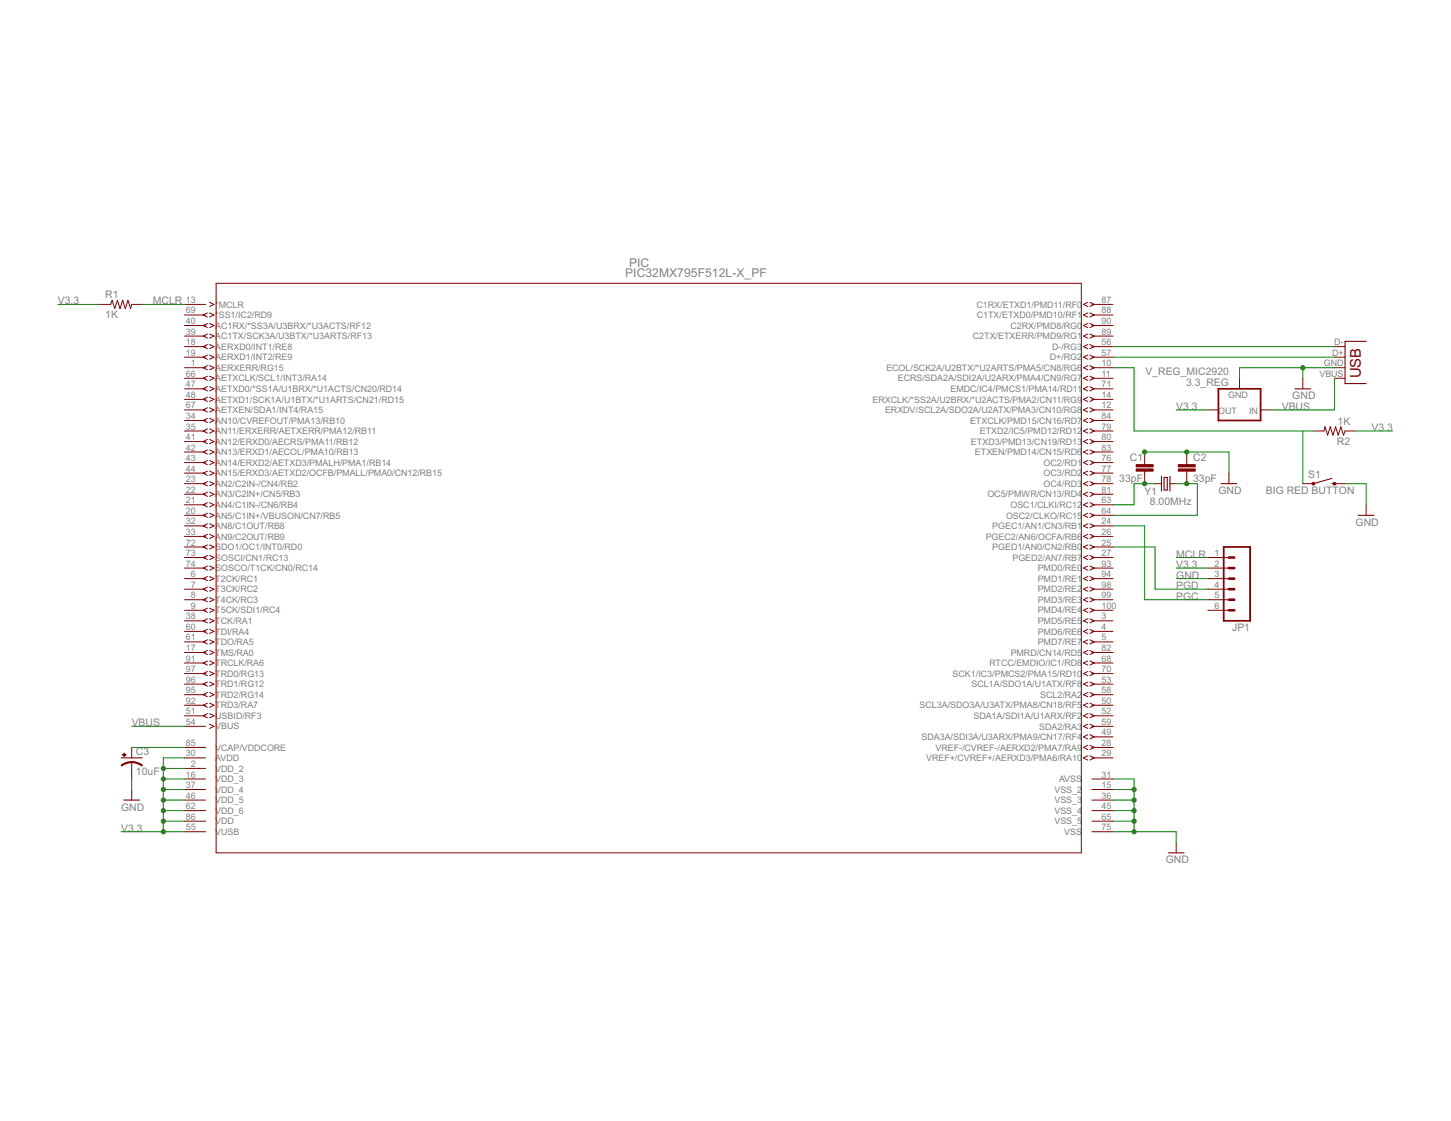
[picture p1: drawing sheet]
<svg xmlns="http://www.w3.org/2000/svg" width="279mm" height="216mm" viewBox="0 0 279 216" stroke-linecap="round" stroke-linejoin="round" font-family="sans-serif">
<g fill="none" stroke="#800000" stroke-width=".19">
<path d="M19.3 58.6h2l.3-.8 .5 1.6 .5-1.6 .5 1.6 .5-1.6 .5 1.6 .5-1.6 .5 1.6 .3-.8h2M35.5 58.6h4.1M40.3 58.2l.9 .4-.9 .4M41.6 54.6h166.6v109.7h-166.6zM209.5 58.2l-.9 .4 .9 .4M209.9 58.2l.8 .4-.8 .4M210.2 58.6h4.1M35.5 60.7h4.1M35.5 62.7h4.1M35.5 64.7h4.1M35.5 66.8h4.1M35.5 68.8h4.1"/>
<path d="M35.5 70.8h4.1M35.5 72.9h4.1M35.5 74.9h4.1M35.5 76.9h4.1M35.5 79h4.1M39.9 60.3l-.8 .4 .8 .4M39.9 62.3l-.8 .4 .8 .4M39.9 64.3l-.8 .4 .8 .4M39.9 66.4l-.8 .4 .8 .4M39.9 68.4l-.8 .4 .8 .4M39.9 70.4l-.8 .4 .8 .4M39.9 72.5l-.8 .4 .8 .4"/>
<path d="M39.9 74.5l-.8 .4 .8 .4M39.9 76.5l-.8 .4 .8 .4M39.9 78.5l-.8 .5 .8 .4M40.3 60.3l.9 .4-.9 .4M40.3 62.3l.9 .4-.9 .4M40.3 64.3l.9 .4-.9 .4M40.3 66.4l.9 .4-.9 .4M40.3 68.4l.9 .4-.9 .4M40.3 70.4l.9 .4-.9 .4M40.3 72.5l.9 .4-.9 .4M40.3 74.5l.9 .4-.9 .4M40.3 76.5l.9 .4-.9 .4"/>
<path d="M40.3 78.5l.9 .5-.9 .4M209.5 60.3l-.9 .4 .9 .4M209.5 62.3l-.9 .4 .9 .4M209.5 64.3l-.9 .4 .9 .4M209.5 66.4l-.9 .4 .9 .4M209.5 68.4l-.9 .4 .9 .4M209.5 70.4l-.9 .4 .9 .4M209.5 72.5l-.9 .4 .9 .4M209.5 74.5l-.9 .4 .9 .4M209.5 76.5l-.9 .4 .9 .4M209.5 78.5l-.9 .5 .9 .4M209.9 60.3l.8 .4-.8 .4"/>
<path d="M209.9 62.3l.8 .4-.8 .4M209.9 64.3l.8 .4-.8 .4M209.9 66.4l.8 .4-.8 .4M209.9 68.4l.8 .4-.8 .4M209.9 70.4l.8 .4-.8 .4M209.9 72.5l.8 .4-.8 .4M209.9 74.5l.8 .4-.8 .4M209.9 76.5l.8 .4-.8 .4M209.9 78.5l.8 .5-.8 .4M210.2 60.7h4.1M210.2 62.7h4.1M210.2 64.7h4.1"/>
<path d="M210.2 66.8h4.1M210.2 68.8h4.1M210.2 70.8h4.1M210.2 72.9h4.1M210.2 74.9h4.1M210.2 76.9h4.1M210.2 79h4.1M232.6 79h2M238.7 72.9v2M242.7 79h2.1M250.9 72.9v2M257 66.8h2"/>
<path d="M257 68.8h2M257 70.8h2M257 72.9h2M35.5 81h4.1M35.5 83h4.1M35.5 85h4.1M35.5 87.1h4.1M35.5 89.1h4.1M35.5 91.1h4.1M35.5 93.2h4.1M35.5 95.2h4.1M35.5 97.2h4.1"/>
<path d="M35.5 99.3h4.1M39.9 80.6l-.8 .4 .8 .4M39.9 82.6l-.8 .4 .8 .4M39.9 84.6l-.8 .4 .8 .4M39.9 86.7l-.8 .4 .8 .4M39.9 88.7l-.8 .4 .8 .4M39.9 90.7l-.8 .4 .8 .4M39.9 92.8l-.8 .4 .8 .4M39.9 94.8l-.8 .4 .8 .4M39.9 96.8l-.8 .4 .8 .4M39.9 98.8l-.8 .5 .8 .4M40.3 80.6l.9 .4-.9 .4"/>
<path d="M40.3 82.6l.9 .4-.9 .4M40.3 84.6l.9 .4-.9 .4M40.3 86.7l.9 .4-.9 .4M40.3 88.7l.9 .4-.9 .4M40.3 90.7l.9 .4-.9 .4M40.3 92.8l.9 .4-.9 .4M40.3 94.8l.9 .4-.9 .4M40.3 96.8l.9 .4-.9 .4M40.3 98.8l.9 .5-.9 .4M209.5 80.6l-.9 .4 .9 .4M209.5 82.6l-.9 .4 .9 .4M209.5 84.6l-.9 .4 .9 .4"/>
<path d="M209.5 86.7l-.9 .4 .9 .4M209.5 88.7l-.9 .4 .9 .4M209.5 90.7l-.9 .4 .9 .4M209.5 92.8l-.9 .4 .9 .4M209.5 94.8l-.9 .4 .9 .4M209.5 96.8l-.9 .4 .9 .4M209.5 98.8l-.9 .5 .9 .4M209.9 80.6l.8 .4-.8 .4M209.9 82.6l.8 .4-.8 .4M209.9 84.6l.8 .4-.8 .4M209.9 86.7l.8 .4-.8 .4M209.9 88.7l.8 .4-.8 .4"/>
<path d="M209.9 90.7l.8 .4-.8 .4M209.9 92.8l.8 .4-.8 .4M209.9 94.8l.8 .4-.8 .4M209.9 96.8l.8 .4-.8 .4M209.9 98.8l.8 .5-.8 .4M210.2 81h4.1M210.2 83h4.1M210.2 85h4.1M210.2 87.1h4.1M210.2 89.1h4.1M210.2 91.1h4.1M210.2 93.2h4.1"/>
<path d="M210.2 95.2h4.1M210.2 97.2h4.1M210.2 99.3h4.1M220.4 87.1v2.4M220.4 90.7v2.5M222.4 93.2h1.2M225.3 93.2h1.2M228.5 87.1v2.4M228.5 90.7v2.5M236.6 91.1v2.1M250.9 93.2h2M252.9 83h2l.2-.8 .6 1.6 .5-1.6 .5 1.6 .5-1.6 .5 1.6 .5-1.6 .5 1.6 .3-.8h2"/>
<path d="M257 93.2h2M263.1 97.2v2.1M35.5 101.3h4.1M35.5 103.3h4.1M35.5 105.3h4.1M35.5 107.4h4.1M35.5 109.4h4.1M35.5 111.4h4.1M35.5 113.5h4.1M35.5 115.5h4.1M35.5 117.5h4.1M35.5 119.6h4.1"/>
<path d="M39.9 100.9l-.8 .4 .8 .4M39.9 102.9l-.8 .4 .8 .4M39.9 104.9l-.8 .4 .8 .4M39.9 107l-.8 .4 .8 .4M39.9 109l-.8 .4 .8 .4M39.9 111l-.8 .4 .8 .4M39.9 113.1l-.8 .4 .8 .4M39.9 115.1l-.8 .4 .8 .4M39.9 117.1l-.8 .4 .8 .4M39.9 119.2l-.8 .4 .8 .4M40.3 100.9l.9 .4-.9 .4M40.3 102.9l.9 .4-.9 .4"/>
<path d="M40.3 104.9l.9 .4-.9 .4M40.3 107l.9 .4-.9 .4M40.3 109l.9 .4-.9 .4M40.3 111l.9 .4-.9 .4M40.3 113.1l.9 .4-.9 .4M40.3 115.1l.9 .4-.9 .4M40.3 117.1l.9 .4-.9 .4M40.3 119.2l.9 .4-.9 .4M209.5 100.9l-.9 .4 .9 .4M209.5 102.9l-.9 .4 .9 .4M209.5 104.9l-.9 .4 .9 .4M209.5 107l-.9 .4 .9 .4"/>
<path d="M209.5 109l-.9 .4 .9 .4M209.5 111l-.9 .4 .9 .4M209.5 113.1l-.9 .4 .9 .4M209.5 115.1l-.9 .4 .9 .4M209.5 117.1l-.9 .4 .9 .4M209.5 119.2l-.9 .4 .9 .4M209.9 100.9l.8 .4-.8 .4M209.9 102.9l.8 .4-.8 .4M209.9 104.9l.8 .4-.8 .4M209.9 107l.8 .4-.8 .4M209.9 109l.8 .4-.8 .4M209.9 111l.8 .4-.8 .4"/>
<path d="M209.9 113.1l.8 .4-.8 .4M209.9 115.1l.8 .4-.8 .4M209.9 117.1l.8 .4-.8 .4M209.9 119.2l.8 .4-.8 .4M210.2 101.3h4.1M210.2 103.3h4.1M210.2 105.3h4.1M210.2 107.4h4.1M210.2 109.4h4.1M210.2 111.4h4.1M210.2 113.5h4.1M210.2 115.5h4.1"/>
<path d="M210.2 117.5h4.1M210.2 119.6h4.1M232.6 107.4h4M232.6 109.4h4M232.6 111.4h4M232.6 113.5h4M232.6 115.5h4M232.6 117.5h4M35.5 121.6h4.1M35.5 123.6h4.1M35.5 125.7h4.1M35.5 127.7h4.1"/>
<path d="M35.5 129.7h4.1M35.5 131.8h4.1M35.5 133.8h4.1M35.5 135.8h4.1M35.5 137.9h4.1M35.5 139.9h4.1M39.9 121.2l-.8 .4 .8 .4M39.9 123.2l-.8 .4 .8 .4M39.9 125.3l-.8 .4 .8 .4M39.9 127.3l-.8 .4 .8 .4M39.9 129.3l-.8 .4 .8 .4M39.9 131.4l-.8 .4 .8 .4"/>
<path d="M39.9 133.4l-.8 .4 .8 .4M39.9 135.4l-.8 .4 .8 .4M39.9 137.4l-.8 .5 .8 .4M40.3 121.2l.9 .4-.9 .4M40.3 123.2l.9 .4-.9 .4M40.3 125.3l.9 .4-.9 .4M40.3 127.3l.9 .4-.9 .4M40.3 129.3l.9 .4-.9 .4M40.3 131.4l.9 .4-.9 .4M40.3 133.4l.9 .4-.9 .4M40.3 135.4l.9 .4-.9 .4M40.3 137.4l.9 .5-.9 .4"/>
<path d="M40.3 139.5l.9 .4-.9 .4M209.5 121.2l-.9 .4 .9 .4M209.5 123.2l-.9 .4 .9 .4M209.5 125.3l-.9 .4 .9 .4M209.5 127.3l-.9 .4 .9 .4M209.5 129.3l-.9 .4 .9 .4M209.5 131.4l-.9 .4 .9 .4M209.5 133.4l-.9 .4 .9 .4M209.5 135.4l-.9 .4 .9 .4M209.5 137.4l-.9 .5 .9 .4M209.5 139.5l-.9 .4 .9 .4M209.9 121.2l.8 .4-.8 .4"/>
<path d="M209.9 123.2l.8 .4-.8 .4M209.9 125.3l.8 .4-.8 .4M209.9 127.3l.8 .4-.8 .4M209.9 129.3l.8 .4-.8 .4M209.9 131.4l.8 .4-.8 .4M209.9 133.4l.8 .4-.8 .4M209.9 135.4l.8 .4-.8 .4M209.9 137.4l.8 .5-.8 .4M209.9 139.5l.8 .4-.8 .4M210.2 121.6h4.1M210.2 123.6h4.1M210.2 125.7h4.1"/>
<path d="M210.2 127.7h4.1M210.2 129.7h4.1M210.2 131.8h4.1M210.2 133.8h4.1M210.2 135.8h4.1M210.2 137.9h4.1M210.2 139.9h4.1M25.4 144v2M25.4 146.8v3.2M25.4 152.1v2M35.5 144h4.1M35.5 146h4.1"/>
<path d="M35.5 148h4.1M35.5 150h4.1M35.5 152.1h4.1M35.5 154.1h4.1M35.5 156.1h4.1M35.5 158.2h4.1M209.5 141.5l-.9 .4 .9 .4M209.5 143.5l-.9 .5 .9 .4M209.5 145.6l-.9 .4 .9 .4M209.9 141.5l.8 .4-.8 .4M209.9 143.5l.8 .5-.8 .4M209.9 145.6l.8 .4-.8 .4"/>
<path d="M210.2 144h4.1M210.2 146h4.1M210.2 150h4.1M210.2 152.1h4.1M210.2 154.1h4.1M210.2 156.1h4.1M210.2 158.2h4.1M210.2 141.9h4.1M35.5 160.2h4.1M210.2 160.2h4.1M226.5 162.2v2.1"/>
</g>
<path d="M249.3 74.9h3.1M263.1 65.7h-4.1v8.2h4.1M223.6 91.7v2.9M224.2 91.9h.6v2.5h-.6zM225.3 91.7v2.9M235.1 93.2h3.1M256.5 93.2h.5M256.5 92.1l-3.6 1.1M261.5 99.3h3.1M23.3 146h4.1M23.8 154.1h3.1M225 164.3h3" fill="none" stroke="#800000" stroke-width=".21"/>
<path d="M234.6 74.9h8.1v6.1h-8.1zM235.6 105.3h5.1v14.3h-5.1z" fill="none" stroke="#800000" stroke-width=".34"/>
<path d="M236.6 111.4h1.1M236.6 109.4h1.1M236.6 107.4h1.1M236.6 115.5h1.1M236.6 113.5h1.1M236.6 117.5h1.1" fill="none" stroke="#800000" stroke-width=".51"/>
<g fill="#800000" stroke="#800000" stroke-width=".19">
<path d="M218.8 90.3h3.2v.4h-3.2z"/>
<path d="M218.8 89.5h3.2v.4h-3.2z"/>
<path d="M226.9 90.3h3.2v.4h-3.2z"/>
<path d="M226.9 89.5h3.2v.4h-3.2z"/>
<path d="M23.6 145.4h.7z"/>
<path d="M23.9 145l.1 .8z"/>
</g>
<g fill="#800000" stroke="#800000" stroke-width=".19">
<path d="M25.4 146.7l1 .2 1 .5-.1 .1-1.1-.5-.8-.1z" fill-rule="evenodd"/>
<path d="M23.3 147.4l1-.5 1.1-.2v.2l-1.2 .2-.7 .4z" fill-rule="evenodd"/>
<path d="M252.7 93h.4v.3h-.4z" fill-rule="evenodd"/>
<path d="M256.8 93h.4v.3h-.4z" fill-rule="evenodd"/>
</g>
<g fill="none" stroke="#008000" stroke-width=".19">
<path d="M11.1 58.6h8.2M27.4 58.6h8.1M214.3 70.8h4.1v12.2h34.5M214.3 66.8h42.7M214.3 68.8h42.7M226.5 79h6.1M250.9 70.8v2.1M257 70.8h-18.3v2.1M257 72.9v6.1h-12.2M220.4 87.1h16.2v4M222.4 93.2h-4v4h-4.1M226.5 93.2h4v6.1h-16.2"/>
<path d="M250.9 83v10.2M259 93.2h4.1v4M261 83h7.1M214.3 105.3h8.1v8.2h10.2M214.3 101.3h6.1v14.2h12.2M226.5 111.4h6.1M226.5 109.4h6.1M226.5 107.4h6.1M25.4 139.9h10.1M25.4 150v2.1M25.4 144h10.1M31.5 150h4"/>
<path d="M31.5 152.1h4M31.5 154.1h4M31.5 156.1h4M31.5 158.2h4M31.5 148h4M35.5 146h-4v14.2M214.3 150h4.1v10.2M214.3 152.1h4.1M214.3 154.1h4.1M214.3 156.1h4.1M214.3 158.2h4.1M23.3 160.2h12.2"/>
<path d="M214.3 160.2h12.2v2"/>
</g>
<g fill="#008000" stroke="#008000" stroke-width=".19">
<circle cx="228.5" cy="93.2" r=".4"/>
<circle cx="220.4" cy="93.2" r=".4"/>
<circle cx="220.4" cy="87.1" r=".4"/>
<circle cx="228.5" cy="87.1" r=".4"/>
<circle cx="250.9" cy="70.8" r=".4"/>
<circle cx="218.4" cy="160.2" r=".4"/>
<circle cx="218.4" cy="158.2" r=".4"/>
<circle cx="218.4" cy="156.1" r=".4"/>
<circle cx="218.4" cy="154.1" r=".4"/>
<circle cx="218.4" cy="152.1" r=".4"/>
<circle cx="31.5" cy="160.2" r=".4"/>
<circle cx="31.5" cy="148" r=".4"/>
<circle cx="31.5" cy="150" r=".4"/>
<circle cx="31.5" cy="152.1" r=".4"/>
<circle cx="31.5" cy="154.1" r=".4"/>
<circle cx="31.5" cy="156.1" r=".4"/>
<circle cx="31.5" cy="158.2" r=".4"/>
</g>
<text font-size="3.2" fill="#800000" x="262" y="72.8" transform="rotate(-90 262 72.8)">USB</text>
<g font-size="2.6" fill="#808080">
<text x="120.4" y="53.4">PIC32MX795F512L-X_PF</text>
<text x="121.1" y="51.3">PIC</text>
</g>
<g font-size="2.2" fill="#808080">
<text x="11.1" y="58.6">V3.3</text>
<text x="20.3" y="57.4">R1</text>
<text x="29.4" y="58.6">MCLR</text>
<text x="20.3" y="61.3">1K</text>
<text x="220.5" y="72.2">V_REG_MIC2920</text>
<text x="228.4" y="74.3">3.3_REG</text>
<text x="248.8" y="76.9">GND</text>
<text x="226.5" y="78.9">V3.3</text>
<text x="246.8" y="78.9">VBUS</text>
<text x="257.6" y="81.8">1K</text>
<text x="264.1" y="83">V3.3</text>
<text x="217.6" y="88.8">C1</text>
<text x="229.7" y="88.8">C2</text>
<text x="257.4" y="85.6">R2</text>
<text x="215.5" y="92.9">33pF</text>
<text x="220.4" y="95.4">Y1</text>
<text x="229.7" y="92.9">33pF</text>
<text x="234.6" y="95.2">GND</text>
<text x="243.8" y="95.2">BIG RED BUTTON</text>
<text x="251.9" y="92.1">S1</text>
<text x="221.4" y="97.2">8.00MHz</text>
<text x="261" y="101.3">GND</text>
<text x="226.5" y="107.4">MCLR</text>
<text x="226.5" y="111.4">GND</text>
<text x="226.5" y="109.4">V3.3</text>
<text x="226.5" y="113.5">PGD</text>
<text x="226.5" y="115.5">PGC</text>
<text x="237.2" y="121.6">JP1</text>
<text x="25.4" y="139.9">VBUS</text>
<text x="26.2" y="149.3">10uF</text>
<text x="26.2" y="145.5">C3</text>
<text x="23.3" y="156.1">GND</text>
<text x="23.3" y="160.2">V3.3</text>
<text x="224.5" y="166.3">GND</text>
</g>
<g font-size="1.9" fill="#808080">
<text x="35.8" y="58.3">13</text>
<text x="41.4" y="59.2">*</text>
<text x="42.1" y="59.2">MCLR</text>
<text x="188.1" y="59.2">C1RX/ETXD1/PMD11/RF0</text>
<text x="212.1" y="58.3">87</text>
<text x="35.8" y="60.4">69</text>
<text x="35.8" y="62.4">40</text>
<text x="35.8" y="64.4">39</text>
<text x="41.4" y="61.3">*</text>
<text x="41.4" y="63.3">AC1RX/*SS3A/U3BRX/*U3ACTS/RF12</text>
<text x="41.4" y="65.3">AC1TX/SCK3A/U3BTX/*U3ARTS/RF13</text>
<text x="42.1" y="61.3">SS1/IC2/RD9</text>
<text x="187.3" y="65.3">C2TX/ETXERR/PMD9/RG1</text>
<text x="188.1" y="61.3">C1TX/ETXD0/PMD10/RF1</text>
<text x="194.6" y="63.3">C2RX/PMD8/RG0</text>
<text x="212.1" y="60.4">88</text>
<text x="212.1" y="62.4">90</text>
<text x="212.1" y="64.4">89</text>
<text x="35.8" y="66.5">18</text>
<text x="35.8" y="68.5">19</text>
<text x="36.8" y="70.5">1</text>
<text x="41.4" y="67.4">AERXD0/INT1/RE8</text>
<text x="41.4" y="69.4">AERXD1/INT2/RE9</text>
<text x="41.4" y="71.4">AERXERR/RG15</text>
<text x="170.7" y="71.4">ECOL/SCK2A/U2BTX/*U2ARTS/PMA5/CN8/RG6</text>
<text x="202.1" y="69.4">D+/RG2</text>
<text x="202.6" y="67.4">D-/RG3</text>
<text x="212.1" y="66.5">56</text>
<text x="212.1" y="68.5">57</text>
<text x="212.1" y="70.5">10</text>
<text x="254.9" y="70.5">GND</text>
<text x="256.5" y="68.5">D+</text>
<text x="256.9" y="66.5">D-</text>
<text x="35.8" y="72.6">66</text>
<text x="35.8" y="74.6">47</text>
<text x="35.8" y="76.6">48</text>
<text x="41.4" y="73.5">AETXCLK/SCL1/INT3/RA14</text>
<text x="41.4" y="75.5">AETXD0/*SS1A/U1BRX/*U1ACTS/CN20/RD14</text>
<text x="41.4" y="77.5">AETXD1/SCK1A/U1BTX/*U1ARTS/CN21/RD15</text>
<text x="168" y="77.5">ERXCLK/*SS2A/U2BRX/*U2ACTS/PMA2/CN11/RG9</text>
<text x="172.9" y="73.5">ECRS/SDA2A/SDI2A/U2ARX/PMA4/CN9/RG7</text>
<text x="183" y="75.5">EMDC/IC4/PMCS1/PMA14/RD11</text>
<text x="212.1" y="72.6">11</text>
<text x="212.1" y="74.6">71</text>
<text x="212.1" y="76.6">14</text>
<text x="236.5" y="76.7">GND</text>
<text x="254.1" y="72.6">VBUS</text>
<text x="35.8" y="78.7">67</text>
<text x="35.8" y="80.7">34</text>
<text x="35.8" y="82.7">35</text>
<text x="41.4" y="79.6">AETXEN/SDA1/INT4/RA15</text>
<text x="41.4" y="81.6">AN10/CVREFOUT/PMA13/RB10</text>
<text x="41.4" y="83.6">AN11/ERXERR/AETXERR/PMA12/RB11</text>
<text x="170.4" y="79.6">ERXDV/SCL2A/SDO2A/U2ATX/PMA3/CN10/RG8</text>
<text x="186.8" y="81.6">ETXCLK/PMD15/CN16/RD7</text>
<text x="188.7" y="83.6">ETXD2/IC5/PMD12/RD12</text>
<text x="212.1" y="78.7">12</text>
<text x="212.1" y="80.7">84</text>
<text x="212.1" y="82.7">79</text>
<text x="234.6" y="79.7">OUT</text>
<text x="240.5" y="79.7">IN</text>
<text x="35.8" y="84.8">41</text>
<text x="35.8" y="86.8">42</text>
<text x="35.8" y="88.8">43</text>
<text x="41.4" y="85.6">AN12/ERXD0/AECRS/PMA11/RB12</text>
<text x="41.4" y="87.7">AN13/ERXD1/AECOL/PMA10/RB13</text>
<text x="41.4" y="89.7">AN14/ERXD2/AETXD3/PMALH/PMA1/RB14</text>
<text x="187" y="85.7">ETXD3/PMD13/CN19/RD13</text>
<text x="187.7" y="87.7">ETXEN/PMD14/CN15/RD6</text>
<text x="201" y="89.7">OC2/RD1</text>
<text x="212.1" y="84.8">80</text>
<text x="212.1" y="86.8">83</text>
<text x="212.1" y="88.8">76</text>
<text x="35.8" y="90.8">44</text>
<text x="35.8" y="92.9">23</text>
<text x="35.8" y="94.9">22</text>
<text x="41.4" y="91.7">AN15/ERXD3/AETXD2/OCFB/PMALL/PMA0/CN12/RB15</text>
<text x="41.4" y="93.8">AN2/C2IN-/CN4/RB2</text>
<text x="41.4" y="95.8">AN3/C2IN+/CN5/RB3</text>
<text x="190.1" y="95.8">OC5/PMWR/CN13/RD4</text>
<text x="201" y="91.7">OC3/RD2</text>
<text x="201" y="93.8">OC4/RD3</text>
<text x="212.1" y="90.8">77</text>
<text x="212.1" y="92.9">78</text>
<text x="212.1" y="94.9">81</text>
<text x="35.8" y="96.9">21</text>
<text x="35.8" y="99">20</text>
<text x="35.8" y="101">32</text>
<text x="41.4" y="97.8">AN4/C1IN-/CN6/RB4</text>
<text x="41.4" y="99.9">AN5/C1IN+/VBUSON/CN7/RB5</text>
<text x="41.4" y="101.9">AN8/C1OUT/RB8</text>
<text x="191.1" y="101.9">PGEC1/AN1/CN3/RB1</text>
<text x="193.7" y="99.9">OSC2/CLKO/RC15</text>
<text x="194.6" y="97.8">OSC1/CLKI/RC12</text>
<text x="212.1" y="96.9">63</text>
<text x="212.1" y="99">64</text>
<text x="212.1" y="101">24</text>
<text x="35.8" y="103">33</text>
<text x="35.8" y="105.1">72</text>
<text x="35.8" y="107.1">73</text>
<text x="41.4" y="103.9">AN9/C2OUT/RB9</text>
<text x="41.4" y="106">SDO1/OC1/INT0/RD0</text>
<text x="41.4" y="108">SOSCI/CN1/RC13</text>
<text x="189.8" y="103.9">PGEC2/AN6/OCFA/RB6</text>
<text x="191.1" y="106">PGED1/AN0/CN2/RB0</text>
<text x="195" y="108">PGED2/AN7/RB7</text>
<text x="212.1" y="103">26</text>
<text x="212.1" y="105.1">25</text>
<text x="212.1" y="107.1">27</text>
<text x="233.8" y="107.1">1</text>
<text x="35.8" y="109.1">74</text>
<text x="36.8" y="111.2">6</text>
<text x="36.8" y="113.2">7</text>
<text x="41.4" y="110">SOSCO/T1CK/CN0/RC14</text>
<text x="41.4" y="112.1">T2CK/RC1</text>
<text x="199.8" y="110">PMD0/RE0</text>
<text x="199.8" y="112.1">PMD1/RE1</text>
<text x="212.1" y="109.1">93</text>
<text x="212.1" y="111.2">94</text>
<text x="212.1" y="113.2">98</text>
<text x="233.8" y="109.1">2</text>
<text x="233.8" y="111.2">3</text>
<text x="233.8" y="113.2">4</text>
<text x="35.8" y="119.3">38</text>
<text x="36.8" y="115.2">8</text>
<text x="36.8" y="117.3">9</text>
<text x="41.4" y="114.1">T3CK/RC2</text>
<text x="41.4" y="116.1">T4CK/RC3</text>
<text x="41.4" y="118.1">T5CK/SDI1/RC4</text>
<text x="199.8" y="114.1">PMD2/RE2</text>
<text x="199.8" y="116.1">PMD3/RE3</text>
<text x="199.8" y="118.2">PMD4/RE4</text>
<text x="212.1" y="115.2">99</text>
<text x="212.1" y="117.3">100</text>
<text x="212.1" y="119.3">3</text>
<text x="233.8" y="115.2">5</text>
<text x="233.8" y="117.3">6</text>
<text x="35.8" y="121.3">60</text>
<text x="35.8" y="123.3">61</text>
<text x="35.8" y="125.4">17</text>
<text x="41.4" y="120.2">TCK/RA1</text>
<text x="41.4" y="122.2">TDI/RA4</text>
<text x="41.4" y="124.2">TDO/RA5</text>
<text x="199.8" y="120.2">PMD5/RE5</text>
<text x="199.8" y="122.2">PMD6/RE6</text>
<text x="199.8" y="124.2">PMD7/RE7</text>
<text x="212.1" y="121.3">4</text>
<text x="212.1" y="123.3">5</text>
<text x="212.1" y="125.4">82</text>
<text x="35.8" y="127.4">91</text>
<text x="35.8" y="129.4">97</text>
<text x="35.8" y="131.5">96</text>
<text x="41.4" y="126.3">TMS/RA0</text>
<text x="41.4" y="128.3">TRCLK/RA6</text>
<text x="41.4" y="130.3">TRD0/RG13</text>
<text x="183.4" y="130.3">SCK1/IC3/PMCS2/PMA15/RD10</text>
<text x="190.5" y="128.3">RTCC/EMDIO/IC1/RD8</text>
<text x="194.6" y="126.3">PMRD/CN14/RD5</text>
<text x="212.1" y="127.4">68</text>
<text x="212.1" y="129.4">70</text>
<text x="212.1" y="131.5">53</text>
<text x="35.8" y="133.5">95</text>
<text x="35.8" y="135.5">92</text>
<text x="35.8" y="137.6">51</text>
<text x="41.4" y="132.4">TRD1/RG12</text>
<text x="41.4" y="134.4">TRD2/RG14</text>
<text x="41.4" y="136.4">TRD3/RA7</text>
<text x="177.1" y="136.4">SCL3A/SDO3A/U3ATX/PMA8/CN18/RF5</text>
<text x="187.1" y="132.4">SCL1A/SDO1A/U1ATX/RF8</text>
<text x="200.3" y="134.4">SCL2/RA2</text>
<text x="212.1" y="133.5">58</text>
<text x="212.1" y="135.5">50</text>
<text x="212.1" y="137.6">52</text>
<text x="35.8" y="139.6">54</text>
<text x="35.8" y="143.7">85</text>
<text x="41.4" y="138.5">USBID/RF3</text>
<text x="41.4" y="140.5">VBUS</text>
<text x="177.4" y="142.5">SDA3A/SDI3A/U3ARX/PMA9/CN17/RF4</text>
<text x="187.4" y="138.5">SDA1A/SDI1A/U1ARX/RF2</text>
<text x="200.1" y="140.5">SDA2/RA3</text>
<text x="212.1" y="139.6">59</text>
<text x="212.1" y="141.6">49</text>
<text x="212.1" y="143.7">28</text>
<text x="35.8" y="145.7">30</text>
<text x="35.8" y="149.8">16</text>
<text x="36.8" y="147.7">2</text>
<text x="41.4" y="144.6">VCAP/VDDCORE</text>
<text x="41.4" y="146.6">AVDD</text>
<text x="41.4" y="148.6">VDD_2</text>
<text x="178.3" y="146.6">VREF+/CVREF+/AERXD3/PMA6/RA10</text>
<text x="180.1" y="144.6">VREF-/CVREF-/AERXD2/PMA7/RA9</text>
<text x="212.1" y="145.7">29</text>
<text x="212.1" y="149.8">31</text>
<text x="35.8" y="151.8">37</text>
<text x="35.8" y="153.8">46</text>
<text x="35.8" y="155.8">62</text>
<text x="41.4" y="150.6">VDD_3</text>
<text x="41.4" y="152.7">VDD_4</text>
<text x="41.4" y="154.7">VDD_5</text>
<text x="203" y="152.7">VSS_2</text>
<text x="203" y="154.7">VSS_3</text>
<text x="203.9" y="150.7">AVSS</text>
<text x="212.1" y="151.8">15</text>
<text x="212.1" y="153.8">36</text>
<text x="212.1" y="155.8">45</text>
<text x="35.8" y="157.9">86</text>
<text x="35.8" y="159.9">55</text>
<text x="41.4" y="156.7">VDD_6</text>
<text x="41.4" y="158.8">VDD</text>
<text x="41.4" y="160.8">VUSB</text>
<text x="203" y="156.8">VSS_4</text>
<text x="203" y="158.8">VSS_5</text>
<text x="204.9" y="160.8">VSS</text>
<text x="212.1" y="157.9">65</text>
<text x="212.1" y="159.9">75</text>
</g>
</svg>
